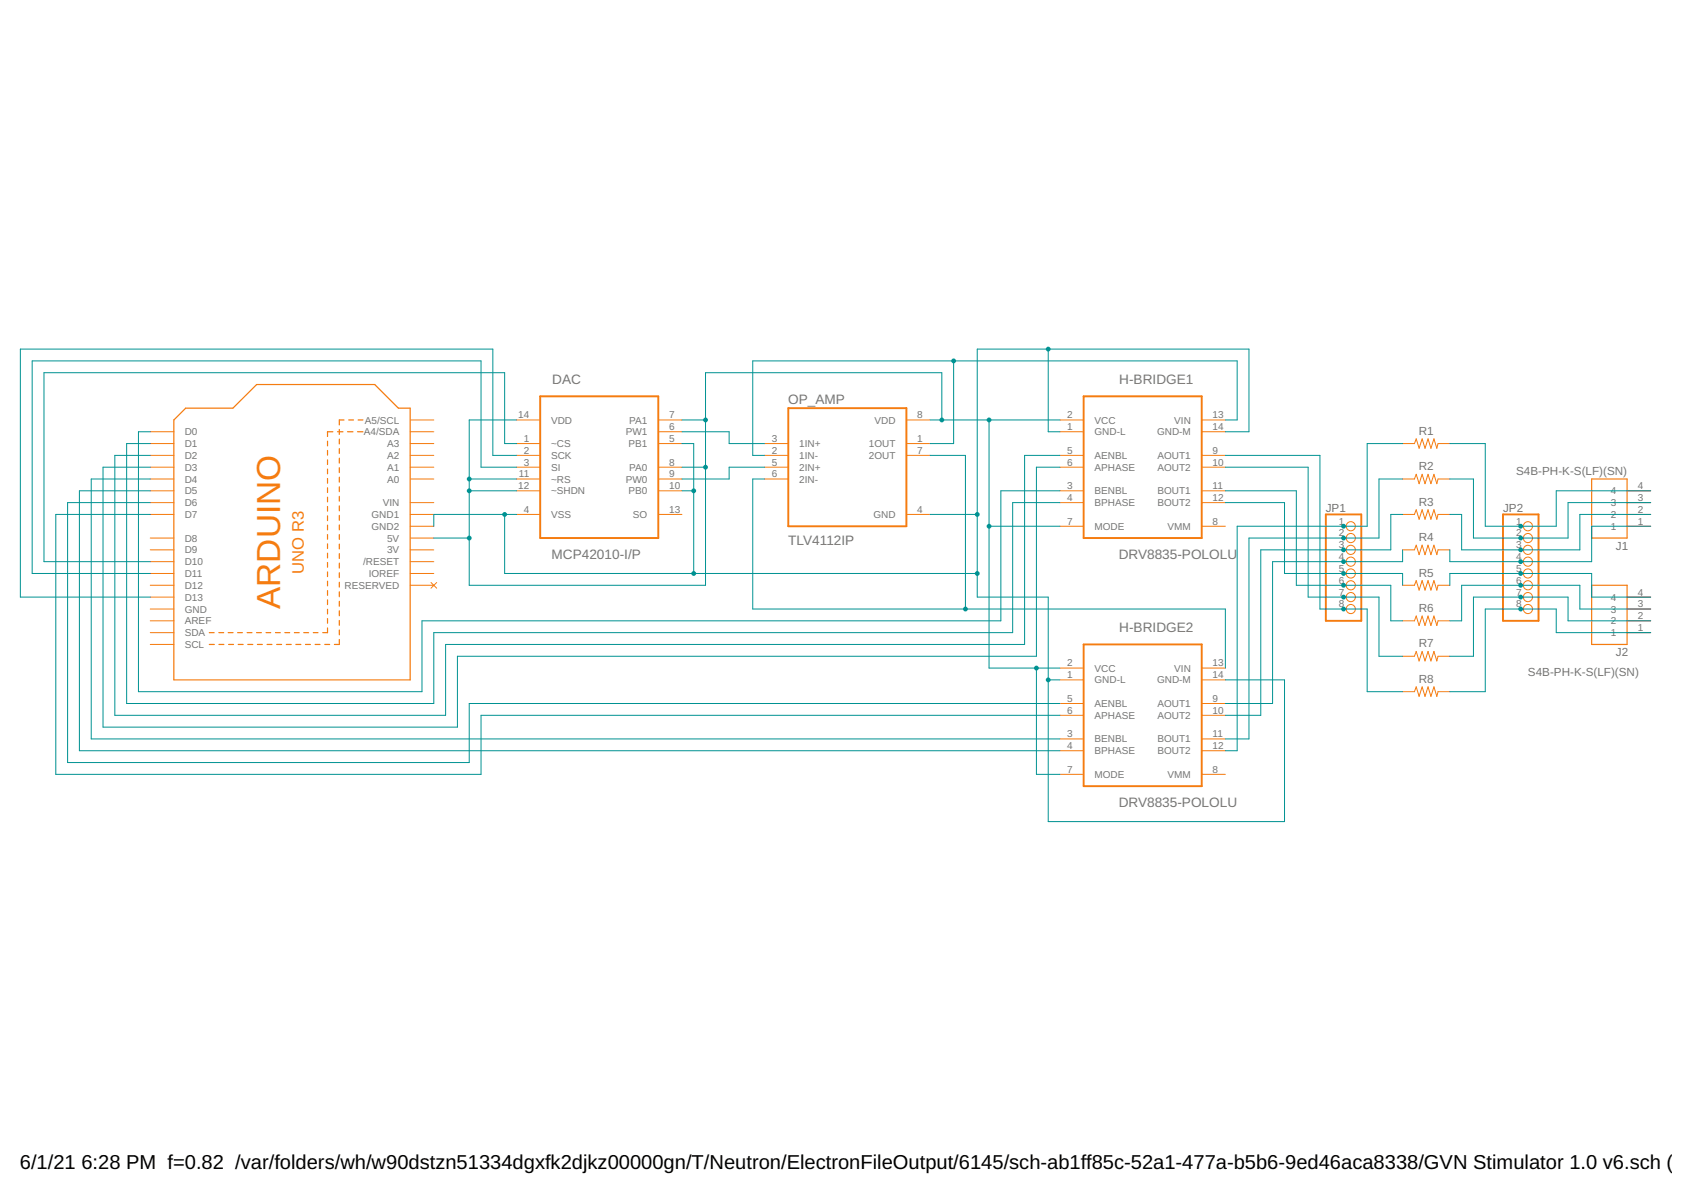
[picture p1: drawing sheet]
<svg xmlns="http://www.w3.org/2000/svg" width="297mm" height="210mm" viewBox="0 0 297 210" stroke-linecap="round" stroke-linejoin="round" font-family="sans-serif">
<path d="M94.9 69.6h20.7v24.9h-20.7zM138.5 71.7h20.7v20.7h-20.7zM190.4 69.6h20.7v24.9h-20.7zM232.9 90.4h6.2v18.7h-6.2zM264 90.4h6.3v18.7h-6.3zM190.4 113.2h20.7v24.9h-20.7z" fill="none" stroke="#f57c10" stroke-width=".34"/>
<g fill="none" stroke="#f57c10" stroke-width=".18">
<path d="M26.4 77.9h4.1M26.4 80h4.1M26.4 75.8h4.1M72.1 77.9h4.1M72.1 80h4.1M72.1 73.8h4.1M72.1 75.8h4.1M90.7 77.9h4.2M90.7 80h4.2M90.7 73.8h4.2M115.6 77.9h4.2M115.6 73.8h4.2"/>
<path d="M115.6 75.8h4.2M134.3 77.9h4.2M134.3 80h4.2M159.2 77.9h4.2M159.2 80h4.2M159.2 73.8h4.2M186.2 80h4.2M186.2 73.8h4.2M186.2 75.8h4.2M211.1 80h4.1M211.1 73.8h4.1M211.1 75.8h4.1"/>
<path d="M246.4 77.9h2.1l.3-.8 .5 1.6 .5-1.6 .5 1.6 .5-1.6 .6 1.6 .5-1.6 .5 1.6 .2-.8h2.1M26.4 82.1h4.1M26.4 84.1h4.1M26.4 90.4h4.1M26.4 86.2h4.1M26.4 88.3h4.1M26.4 94.5h4.1M26.4 96.6h4.1M26.4 98.7h4.1M72.1 82.1h4.1M72.1 84.1h4.1M72.1 90.4h4.1"/>
<path d="M72.1 88.3h4.1M72.1 94.5h4.1M72.1 96.6h4.1M72.1 98.7h4.1M72.1 92.4h4.1M90.7 82.1h4.2M90.7 84.1h4.2M90.7 90.4h4.2M90.7 86.2h4.2M115.6 82.1h4.2M115.6 84.1h4.2M115.6 90.4h4.2"/>
<path d="M115.6 86.2h4.2M134.3 82.1h4.2M134.3 84.1h4.2M159.2 90.4h4.2M186.2 82.1h4.2M186.2 86.2h4.2M186.2 88.3h4.2M186.2 92.4h4.2M211.1 82.1h4.1M211.1 86.2h4.1M211.1 88.3h4.1M211.1 92.4h4.1"/>
<path d="M236 94.5h.5M236 96.6h.5M236 98.7h.5M236 92.4h.5M246.4 84.1h2.1l.3-.8 .5 1.7 .5-1.7 .5 1.7 .5-1.7 .6 1.7 .5-1.7 .5 1.7 .2-.9h2.1M246.4 90.4h2.1l.3-.9 .5 1.7 .5-1.7 .5 1.7 .5-1.7 .6 1.7 .5-1.7 .5 1.7 .2-.8h2.1M246.4 96.6h2.1l.3-.8 .5 1.6 .5-1.6 .5 1.6 .5-1.6 .6 1.6 .5-1.6 .5 1.6 .2-.8h2.1M267.1 94.5h.5M267.1 96.6h.5M267.1 98.7h.5M267.1 92.4h.5M285.8 90.4h4.2"/>
<path d="M285.8 86.2h4.2M285.8 88.3h4.2M285.8 92.4h4.2M26.4 100.7h4.1M26.4 102.8h4.1M26.4 104.9h4.1M26.4 107h4.1M26.4 109.1h4.1M26.4 113.2h4.1M26.4 111.1h4.1M72.1 100.7h4.1M72.1 102.8h4.1"/>
<path d="M75.7 102.3l1 1M76.7 102.3l-1 1M186.2 117.3h4.2M186.2 119.4h4.2M211.1 117.3h4.1M211.1 119.4h4.1M236 100.7h.5M236 102.8h.5M236 104.9h.5M236 107h.5M246.4 102.8h2.1l.3-.8 .5 1.7 .5-1.7 .5 1.7 .5-1.7 .6 1.7 .5-1.7 .5 1.7 .2-.9h2.1M246.4 109.1h2.1l.3-.9 .5 1.7 .5-1.7 .5 1.7 .5-1.7 .6 1.7 .5-1.7 .5 1.7 .2-.8h2.1"/>
<path d="M246.4 115.3h2.1l.3-.9 .5 1.7 .5-1.7 .5 1.7 .5-1.7 .6 1.7 .5-1.7 .5 1.7 .2-.8h2.1M267.1 100.7h.5M267.1 102.8h.5M267.1 104.9h.5M267.1 107h.5M285.8 104.9h4.2M285.8 107h4.2M285.8 109.1h4.2M285.8 111.1h4.2M186.2 136h4.2M186.2 123.6h4.2M186.2 125.6h4.2"/>
<path d="M186.2 129.8h4.2M186.2 131.9h4.2M211.1 136h4.1M211.1 123.6h4.1M211.1 125.6h4.1M211.1 129.8h4.1M211.1 131.9h4.1M246.4 121.5h2.1l.3-.9 .5 1.7 .5-1.7 .5 1.7 .5-1.7 .6 1.7 .5-1.7 .5 1.7 .2-.8h2.1"/>
<circle cx="237.3" cy="94.5" r=".8"/>
<circle cx="237.3" cy="98.7" r=".8"/>
<circle cx="237.3" cy="92.4" r=".8"/>
<circle cx="237.3" cy="96.6" r=".8"/>
<circle cx="268.4" cy="98.7" r=".8"/>
<circle cx="268.4" cy="92.4" r=".8"/>
<circle cx="268.4" cy="96.6" r=".8"/>
<circle cx="268.4" cy="94.5" r=".8"/>
<circle cx="237.3" cy="100.7" r=".8"/>
<circle cx="237.3" cy="102.8" r=".8"/>
<circle cx="237.3" cy="107" r=".8"/>
<circle cx="237.3" cy="104.9" r=".8"/>
<circle cx="268.4" cy="104.9" r=".8"/>
<circle cx="268.4" cy="102.8" r=".8"/>
<circle cx="268.4" cy="107" r=".8"/>
<circle cx="268.4" cy="100.7" r=".8"/>
</g>
<g fill="none" stroke="#f57c10" stroke-width=".21">
<path d="M30.5 73.8l2.1-2.1h8.3l4.2-4.2h20.7l4.2 4.2h2.1v47.7h-41.6zM57.5 77.5v.8M57.5 79.1v.8M58.5 75.8h-1v.9M59.3 75.8h.9M59.6 75.4v.9M59.6 77.1v.9M59.6 78.8v.9M60.4 73.8h-.8v.8M61 75.8h1M61.3 73.8h.8M62.8 75.8h1"/>
<path d="M62.9 73.8h.9M57.5 80.8v.8M57.5 82.4v.8M57.5 84.1v.8M57.5 85.7v.8M57.5 87.3v.9M57.5 89v.8M57.5 90.6v.8M57.5 92.2v.9M57.5 93.9v.8M57.5 95.5v.9M57.5 97.2v.8"/>
<path d="M57.5 98.8v.8M59.6 80.5v.8M59.6 82.1v.9M59.6 83.8v.9M59.6 85.5v.9M59.6 87.2v.8M59.6 88.9v.8M59.6 90.5v.9M59.6 92.2v.9M59.6 93.9v.8M59.6 95.6v.8M59.6 97.2v.9"/>
<path d="M59.6 98.9v.9M279.6 84.1h6.2v10.4h-6.2zM36.8 113.2h.9M36.8 111.1h.8M38.4 111.1h.9M38.5 113.2h.8M40.1 111.1h.8M40.2 113.2h.8M41.7 111.1h.9M41.8 113.2h.9M43.4 111.1h.9M43.5 113.2h.9"/>
<path d="M45.1 111.1h.8M45.2 113.2h.9M46.7 111.1h.9M46.9 113.2h.9M48.4 111.1h.8M48.6 113.2h.9M50 111.1h.9M50.3 113.2h.9M51.7 111.1h.9M52 113.2h.9M53.4 111.1h.8M53.7 113.2h.8"/>
<path d="M55 111.1h.9M55.4 113.2h.8M57 113.2h.9M57.5 110.3v.8h-.8M57.5 100.5v.8M57.5 102.1v.8M57.5 103.7v.9M57.5 105.4v.8M57.5 107v.8M57.5 108.6v.9M59.6 112.3v.9h-.9M59.6 100.6v.9"/>
<path d="M59.6 102.3v.8M59.6 103.9v.9M59.6 105.6v.9M59.6 107.3v.9M59.6 109v.8M59.6 110.7v.8M279.6 102.8h6.2v10.4h-6.2z"/>
</g>
<path d="M90.7 73.8h-8.3v20.7h-6.2M82.4 84.1h8.3" fill="none" stroke="#009292" stroke-width=".18"/>
<circle cx="82.4" cy="84.1" r=".42" fill="#009292"/>
<path d="M82 84.1a.42 .42 0 0 1 .8 0 .42 .42 0 0 1-.8 0zM82 84.1a.42 .42 0 0 0 .8 0 .42 .42 0 0 0-.8 0z" fill="#009292"/>
<path d="M82.4 86.2h8.3" fill="none" stroke="#009292" stroke-width=".18"/>
<circle cx="82.4" cy="86.2" r=".42" fill="#009292"/>
<path d="M82 86.2a.42 .42 0 0 1 .8 0 .42 .42 0 0 1-.8 0zM82 86.2a.42 .42 0 0 0 .8 0 .42 .42 0 0 0-.8 0z" fill="#009292"/>
<path d="M82.4 94.5v8.3h41.5" fill="none" stroke="#009292" stroke-width=".18"/>
<circle cx="82.4" cy="94.5" r=".42" fill="#009292"/>
<path d="M82 94.5a.42 .42 0 0 1 .8 0 .42 .42 0 0 1-.8 0zM82 94.5a.42 .42 0 0 0 .8 0 .42 .42 0 0 0-.8 0z" fill="#009292"/>
<path d="M119.8 73.8h4.1v29M119.8 82.1h4.1" fill="none" stroke="#009292" stroke-width=".18"/>
<circle cx="123.9" cy="82.1" r=".42" fill="#009292"/>
<path d="M123.5 82.1a.45 .45 0 0 1 .9 0 .45 .45 0 0 1-.9 0zM123.5 82.1a.45 .45 0 0 0 .9 0 .45 .45 0 0 0-.9 0z" fill="#009292"/>
<path d="M123.9 65.5v8.3" fill="none" stroke="#009292" stroke-width=".18"/>
<circle cx="123.9" cy="73.8" r=".42" fill="#009292"/>
<path d="M123.5 73.8a.45 .45 0 0 1 .9 0 .45 .45 0 0 1-.9 0zM123.5 73.8a.45 .45 0 0 0 .9 0 .45 .45 0 0 0-.9 0z" fill="#009292"/>
<path d="M123.9 65.5h41.5v8.3M163.4 73.8h10.3" fill="none" stroke="#009292" stroke-width=".18"/>
<circle cx="165.4" cy="73.8" r=".42" fill="#009292"/>
<path d="M165 73.8a.45 .45 0 0 1 .9 0 .45 .45 0 0 1-.9 0zM165 73.8a.45 .45 0 0 0 .9 0 .45 .45 0 0 0-.9 0z" fill="#009292"/>
<path d="M186.2 73.8h-12.5v43.5h8.4" fill="none" stroke="#009292" stroke-width=".18"/>
<circle cx="173.7" cy="73.8" r=".42" fill="#009292"/>
<path d="M173.3 73.8a.45 .45 0 0 1 .9 0 .45 .45 0 0 1-.9 0zM173.3 73.8a.45 .45 0 0 0 .9 0 .45 .45 0 0 0-.9 0z" fill="#009292"/>
<path d="M186.2 117.3h-4.1v18.7h4.1" fill="none" stroke="#009292" stroke-width=".18"/>
<circle cx="182.1" cy="117.3" r=".42" fill="#009292"/>
<path d="M181.6 117.3a.45 .45 0 0 1 .9 0 .45 .45 0 0 1-.9 0zM181.6 117.3a.45 .45 0 0 0 .9 0 .45 .45 0 0 0-.9 0z" fill="#009292"/>
<path d="M173.7 92.4h12.5" fill="none" stroke="#009292" stroke-width=".18"/>
<circle cx="173.7" cy="92.4" r=".42" fill="#009292"/>
<path d="M173.3 92.4a.45 .45 0 0 1 .9 0 .45 .45 0 0 1-.9 0zM173.3 92.4a.45 .45 0 0 0 .9 0 .45 .45 0 0 0-.9 0z" fill="#009292"/>
<path d="M76.2 90.4h14.5M88.6 90.4v10.3h33.3" fill="none" stroke="#009292" stroke-width=".18"/>
<circle cx="88.6" cy="90.4" r=".42" fill="#009292"/>
<path d="M88.2 90.4a.45 .45 0 0 1 .9 0 .45 .45 0 0 1-.9 0zM88.2 90.4a.45 .45 0 0 0 .9 0 .45 .45 0 0 0-.9 0z" fill="#009292"/>
<path d="M119.8 77.9h2.1v22.8M119.8 86.2h2.1" fill="none" stroke="#009292" stroke-width=".18"/>
<circle cx="121.9" cy="86.2" r=".42" fill="#009292"/>
<path d="M121.4 86.2a.45 .45 0 0 1 .9 0 .45 .45 0 0 1-.9 0zM121.4 86.2a.45 .45 0 0 0 .9 0 .45 .45 0 0 0-.9 0z" fill="#009292"/>
<path d="M121.9 100.7h49.8" fill="none" stroke="#009292" stroke-width=".18"/>
<circle cx="121.9" cy="100.7" r=".42" fill="#009292"/>
<path d="M121.4 100.7a.45 .45 0 0 1 .9 0 .45 .45 0 0 1-.9 0zM121.4 100.7a.45 .45 0 0 0 .9 0 .45 .45 0 0 0-.9 0z" fill="#009292"/>
<path d="M163.4 90.4h8.3v10.3" fill="none" stroke="#009292" stroke-width=".18"/>
<circle cx="171.7" cy="90.4" r=".42" fill="#009292"/>
<path d="M171.2 90.4a.45 .45 0 0 1 .9 0 .45 .45 0 0 1-.9 0zM171.2 90.4a.45 .45 0 0 0 .9 0 .45 .45 0 0 0-.9 0z" fill="#009292"/>
<path d="M215.2 75.8h4.2v-14.5h-47.7v29.1M171.7 100.7v4.2h12.4" fill="none" stroke="#009292" stroke-width=".18"/>
<circle cx="171.7" cy="100.7" r=".42" fill="#009292"/>
<path d="M171.2 100.7a.45 .45 0 0 1 .9 0 .45 .45 0 0 1-.9 0zM171.2 100.7a.45 .45 0 0 0 .9 0 .45 .45 0 0 0-.9 0z" fill="#009292"/>
<path d="M184.1 61.3v14.5h2.1" fill="none" stroke="#009292" stroke-width=".18"/>
<circle cx="184.1" cy="61.3" r=".42" fill="#009292"/>
<path d="M183.7 61.3a.45 .45 0 0 1 .9 0 .45 .45 0 0 1-.9 0zM183.7 61.3a.45 .45 0 0 0 .9 0 .45 .45 0 0 0-.9 0z" fill="#009292"/>
<path d="M76.2 90.4v2M184.1 119.4h2.1M184.1 104.9v39.4h41.5" fill="none" stroke="#009292" stroke-width=".18"/>
<circle cx="184.1" cy="119.4" r=".42" fill="#009292"/>
<path d="M183.7 119.4a.45 .45 0 0 1 .9 0 .45 .45 0 0 1-.9 0zM183.7 119.4a.45 .45 0 0 0 .9 0 .45 .45 0 0 0-.9 0z" fill="#009292"/>
<path d="M90.7 80h-4.1v-18.7h-83v43.6h22.8M90.7 77.9h-2.1v-12.4h-80.9v33.2h18.7M119.8 75.8h8.3v2.1h6.2M132.2 63.4h85.1v10.4h-2.1M167.5 63.4v14.5h-4.1M90.7 82.1h-6.2v-18.7h-78.8v37.3h20.7M134.3 82.1h-6.2v2h-8.3M215.2 119.4h10.4v24.9" fill="none" stroke="#009292" stroke-width=".18"/>
<circle cx="167.5" cy="63.4" r=".42" fill="#009292"/>
<path d="M167.1 63.4a.42 .42 0 0 1 .8 0 .42 .42 0 0 1-.8 0zM167.1 63.4a.42 .42 0 0 0 .8 0 .42 .42 0 0 0-.8 0z" fill="#009292"/>
<path d="M132.2 63.4v16.6h2.1M163.4 80h6.2v27M134.3 84.1h-2.1v22.9h83v10.3" fill="none" stroke="#009292" stroke-width=".18"/>
<circle cx="169.6" cy="107" r=".42" fill="#009292"/>
<path d="M169.2 107a.42 .42 0 0 1 .8 0 .42 .42 0 0 1-.8 0zM169.2 107a.42 .42 0 0 0 .8 0 .42 .42 0 0 0-.8 0z" fill="#009292"/>
<path d="M26.4 80h-6.2v45.6h58.1v-12.4h101.7v-33.2h6.2M26.4 77.9h-4.2v45.7h54v-12.5h101.7v-22.8h8.3M26.4 75.8h-2.1v45.7h49.8v-12.4h101.7v-22.9h10.4M246.4 77.9h-6.2v14.5h-22.9v39.5h-2.1M26.4 82.1h-8.3v45.6h62.2v-12.4h101.8v-33.2h4.1M26.4 90.4h-16.6v45.6h74.7v-10.4h101.7M26.4 88.3h-14.5v45.6h70.5v-10.3h103.8M26.4 86.2h-12.5v45.7h172.3M26.4 84.1h-10.4v45.7h170.2" fill="none" stroke="#009292" stroke-width=".18"/>
<circle cx="236" cy="92.4" r=".42" fill="#009292"/>
<path d="M235.6 92.4a.42 .42 0 0 1 .8 0 .42 .42 0 0 1-.8 0zM235.6 92.4a.42 .42 0 0 0 .8 0 .42 .42 0 0 0-.8 0z" fill="#009292"/>
<path d="M246.4 90.4h-2.1v6.2h-22.8v29h-6.3" fill="none" stroke="#009292" stroke-width=".18"/>
<circle cx="236" cy="96.6" r=".42" fill="#009292"/>
<path d="M235.6 96.6a.42 .42 0 0 1 .8 0 .42 .42 0 0 1-.8 0zM235.6 96.6a.42 .42 0 0 0 .8 0 .42 .42 0 0 0-.8 0z" fill="#009292"/>
<path d="M246.4 84.1h-4.2v10.4h-22.8v35.3h-4.2" fill="none" stroke="#009292" stroke-width=".18"/>
<circle cx="236" cy="94.5" r=".42" fill="#009292"/>
<path d="M235.6 94.5a.42 .42 0 0 1 .8 0 .42 .42 0 0 1-.8 0zM235.6 94.5a.42 .42 0 0 0 .8 0 .42 .42 0 0 0-.8 0z" fill="#009292"/>
<path d="M254.7 77.9h6.2v14.5h12.5v-6.2h16.6" fill="none" stroke="#009292" stroke-width=".18"/>
<circle cx="267.1" cy="92.4" r=".42" fill="#009292"/>
<path d="M266.7 92.4a.42 .42 0 0 1 .8 0 .42 .42 0 0 1-.8 0zM266.7 92.4a.42 .42 0 0 0 .8 0 .42 .42 0 0 0-.8 0z" fill="#009292"/>
<path d="M254.7 84.1h4.1v10.4h16.6" fill="none" stroke="#009292" stroke-width=".18"/>
<circle cx="267.1" cy="94.5" r=".42" fill="#009292"/>
<path d="M266.7 94.5a.42 .42 0 0 1 .8 0 .42 .42 0 0 1-.8 0zM266.7 94.5a.42 .42 0 0 0 .8 0 .42 .42 0 0 0-.8 0z" fill="#009292"/>
<path d="M254.7 90.4h2.1v6.2h20.7v-6.2h12.5M290 88.3h-14.6v6.2" fill="none" stroke="#009292" stroke-width=".18"/>
<circle cx="267.1" cy="96.6" r=".42" fill="#009292"/>
<path d="M266.7 96.6a.42 .42 0 0 1 .8 0 .42 .42 0 0 1-.8 0zM266.7 96.6a.42 .42 0 0 0 .8 0 .42 .42 0 0 0-.8 0z" fill="#009292"/>
<path d="M279.6 92.4v6.3h-24.9v-2.1" fill="none" stroke="#009292" stroke-width=".18"/>
<circle cx="267.1" cy="98.7" r=".42" fill="#009292"/>
<path d="M266.7 98.7a.42 .42 0 0 1 .8 0 .42 .42 0 0 1-.8 0zM266.7 98.7a.42 .42 0 0 0 .8 0 .42 .42 0 0 0-.8 0z" fill="#009292"/>
<path d="M279.6 92.4h10.4M279.6 100.7h-24.9v2.1" fill="none" stroke="#009292" stroke-width=".18"/>
<circle cx="267.1" cy="100.7" r=".42" fill="#009292"/>
<path d="M266.7 100.7a.42 .42 0 0 1 .8 0 .42 .42 0 0 1-.8 0zM266.7 100.7a.42 .42 0 0 0 .8 0 .42 .42 0 0 0-.8 0z" fill="#009292"/>
<path d="M279.6 100.7v4.2h10.4M290 107h-12.5v-4.2h-20.7v6.3h-2.1" fill="none" stroke="#009292" stroke-width=".18"/>
<circle cx="267.1" cy="102.8" r=".42" fill="#009292"/>
<path d="M266.7 102.8a.42 .42 0 0 1 .8 0 .42 .42 0 0 1-.8 0zM266.7 102.8a.42 .42 0 0 0 .8 0 .42 .42 0 0 0-.8 0z" fill="#009292"/>
<path d="M275.4 104.9h-16.6v10.4h-4.1" fill="none" stroke="#009292" stroke-width=".18"/>
<circle cx="267.1" cy="104.9" r=".42" fill="#009292"/>
<path d="M266.7 104.9a.42 .42 0 0 1 .8 0 .42 .42 0 0 1-.8 0zM266.7 104.9a.42 .42 0 0 0 .8 0 .42 .42 0 0 0-.8 0z" fill="#009292"/>
<path d="M273.4 107h-12.5v14.5h-6.2M275.4 104.9v4.2h14.6" fill="none" stroke="#009292" stroke-width=".18"/>
<circle cx="267.1" cy="107" r=".42" fill="#009292"/>
<path d="M266.7 107a.42 .42 0 0 1 .8 0 .42 .42 0 0 1-.8 0zM266.7 107a.42 .42 0 0 0 .8 0 .42 .42 0 0 0-.8 0z" fill="#009292"/>
<path d="M246.4 96.6v2.1h-22.9v24.9M273.4 107v4.1h16.6" fill="none" stroke="#009292" stroke-width=".18"/>
<circle cx="236" cy="98.7" r=".42" fill="#009292"/>
<path d="M235.6 98.7a.42 .42 0 0 1 .8 0 .42 .42 0 0 1-.8 0zM235.6 98.7a.42 .42 0 0 0 .8 0 .42 .42 0 0 0-.8 0z" fill="#009292"/>
<path d="M225.6 100.7h20.8v2.1M215.2 123.6h8.3" fill="none" stroke="#009292" stroke-width=".18"/>
<circle cx="236" cy="100.7" r=".42" fill="#009292"/>
<path d="M235.6 100.7a.42 .42 0 0 1 .8 0 .42 .42 0 0 1-.8 0zM235.6 100.7a.42 .42 0 0 0 .8 0 .42 .42 0 0 0-.8 0z" fill="#009292"/>
<path d="M215.2 88.3h10.4v12.4M227.7 102.8h16.6v6.3h2.1" fill="none" stroke="#009292" stroke-width=".18"/>
<circle cx="236" cy="102.8" r=".42" fill="#009292"/>
<path d="M235.6 102.8a.42 .42 0 0 1 .8 0 .42 .42 0 0 1-.8 0zM235.6 102.8a.42 .42 0 0 0 .8 0 .42 .42 0 0 0-.8 0z" fill="#009292"/>
<path d="M215.2 86.2h12.5v16.6M229.8 104.9h12.4v10.4h4.2" fill="none" stroke="#009292" stroke-width=".18"/>
<circle cx="236" cy="104.9" r=".42" fill="#009292"/>
<path d="M235.6 104.9a.42 .42 0 0 1 .8 0 .42 .42 0 0 1-.8 0zM235.6 104.9a.42 .42 0 0 0 .8 0 .42 .42 0 0 0-.8 0z" fill="#009292"/>
<path d="M215.2 82.1h14.6v22.8M231.9 107h8.3v14.5h6.2" fill="none" stroke="#009292" stroke-width=".18"/>
<circle cx="236" cy="107" r=".42" fill="#009292"/>
<path d="M235.6 107a.42 .42 0 0 1 .8 0 .42 .42 0 0 1-.8 0zM235.6 107a.42 .42 0 0 0 .8 0 .42 .42 0 0 0-.8 0z" fill="#009292"/>
<path d="M215.2 80h16.7v27" fill="none" stroke="#009292" stroke-width=".18"/>
<text font-size="5.9" fill="#f57c10" x="49.2" y="107" transform="rotate(-90 49.2 107)">ARDUINO</text>
<g font-size="3.5">
<text x="3.5" y="205.4">6/1/21</text>
<text x="14.3" y="205.4">6:28 PM f=0.82 /var/folders/wh/w90dstzn51334dgxfk2djkz00000gn/T/Neutron/ElectronFileOutput/6145/sch-ab1ff85c-52a1-477a-b5b6-9ed46aca8338/GVN Stimulator 1.0 v6.sch (Sh</text>
</g>
<text font-size="2.9" fill="#f57c10" x="53.4" y="100.7" transform="rotate(-90 53.4 100.7)">UNO R3</text>
<g font-size="2.4" fill="#757575">
<text x="97" y="67.5">DAC</text>
<text x="138.5" y="70.9">OP_AMP</text>
<text x="196.6" y="67.5">H-BRIDGE1</text>
<text x="138.5" y="95.7">TLV4112IP</text>
<text x="96.9" y="98.3">MCP42010-I/P</text>
<text x="196.5" y="98.3">DRV8835-POLOLU</text>
<text x="196.6" y="111.1">H-BRIDGE2</text>
<text x="196.5" y="141.8">DRV8835-POLOLU</text>
</g>
<g font-size="2.1" fill="#757575">
<text x="249.2" y="76.4">R1</text>
<text x="249.2" y="82.6">R2</text>
<text x="266.3" y="83.5">S4B-PH-K-S(LF)(SN)</text>
<text x="232.9" y="89.8">JP1</text>
<text x="249.2" y="88.8">R3</text>
<text x="264" y="89.8">JP2</text>
<text x="249.2" y="95.1">R4</text>
<text x="249.2" y="101.3">R5</text>
<text x="283.9" y="96.6">J1</text>
<text x="249.2" y="107.5">R6</text>
<text x="249.2" y="113.7">R7</text>
<text x="249.2" y="119.9">R8</text>
<text x="268.4" y="118.8">S4B-PH-K-S(LF)(SN)</text>
<text x="283.9" y="115.3">J2</text>
</g>
<g font-size="1.8" fill="#757575">
<text x="32.5" y="76.5">D0</text>
<text x="63.9" y="76.5">A4/SDA</text>
<text x="64.1" y="74.4">A5/SCL</text>
<text x="91" y="73.5">14</text>
<text x="92" y="77.6">1</text>
<text x="96.8" y="74.4">VDD</text>
<text x="109.9" y="76.5">PW1</text>
<text x="110.5" y="74.4">PA1</text>
<text x="117.5" y="73.5">7</text>
<text x="117.5" y="75.6">6</text>
<text x="117.5" y="77.6">5</text>
<text x="135.6" y="77.6">3</text>
<text x="153.6" y="74.4">VDD</text>
<text x="161.1" y="73.5">8</text>
<text x="161.1" y="77.6">1</text>
<text x="187.5" y="73.5">2</text>
<text x="187.5" y="75.6">1</text>
<text x="192.3" y="74.4">VCC</text>
<text x="192.3" y="76.5">GND-L</text>
<text x="203.2" y="76.5">GND-M</text>
<text x="206.3" y="74.4">VIN</text>
<text x="213" y="73.5">13</text>
<text x="213" y="75.6">14</text>
<text x="32.5" y="78.5">D1</text>
<text x="32.5" y="80.6">D2</text>
<text x="32.5" y="82.7">D3</text>
<text x="68" y="78.5">A3</text>
<text x="68" y="80.6">A2</text>
<text x="68" y="82.7">A1</text>
<text x="91.2" y="83.9">11</text>
<text x="92" y="79.7">2</text>
<text x="92" y="81.8">3</text>
<text x="96.8" y="78.5">~CS</text>
<text x="96.8" y="80.6">SCK</text>
<text x="96.8" y="82.7">SI</text>
<text x="110.4" y="78.5">PB1</text>
<text x="110.5" y="82.7">PA0</text>
<text x="117.5" y="81.8">8</text>
<text x="117.5" y="83.9">9</text>
<text x="135.6" y="79.7">2</text>
<text x="135.6" y="81.8">5</text>
<text x="135.6" y="83.9">6</text>
<text x="140.4" y="78.5">1IN+</text>
<text x="140.4" y="80.6">1IN-</text>
<text x="140.4" y="82.7">2IN+</text>
<text x="152.6" y="78.5">1OUT</text>
<text x="152.6" y="80.6">2OUT</text>
<text x="161.1" y="79.7">7</text>
<text x="187.5" y="79.7">5</text>
<text x="187.5" y="81.8">6</text>
<text x="192.3" y="80.6">AENBL</text>
<text x="192.3" y="82.7">APHASE</text>
<text x="203.3" y="80.6">AOUT1</text>
<text x="203.3" y="82.7">AOUT2</text>
<text x="213" y="79.7">9</text>
<text x="213" y="81.8">10</text>
<text x="32.5" y="84.8">D4</text>
<text x="32.5" y="86.8">D5</text>
<text x="32.5" y="88.9">D6</text>
<text x="67.2" y="88.9">VIN</text>
<text x="68" y="84.8">A0</text>
<text x="91" y="85.9">12</text>
<text x="96.8" y="84.8">~RS</text>
<text x="96.8" y="86.8">~SHDN</text>
<text x="109.9" y="84.8">PW0</text>
<text x="110.4" y="86.8">PB0</text>
<text x="117.5" y="85.9">10</text>
<text x="140.4" y="84.8">2IN-</text>
<text x="187.5" y="85.9">3</text>
<text x="187.5" y="88">4</text>
<text x="192.3" y="86.8">BENBL</text>
<text x="192.3" y="88.9">BPHASE</text>
<text x="203.3" y="88.9">BOUT2</text>
<text x="203.3" y="86.8">BOUT1</text>
<text x="213" y="88">12</text>
<text x="213" y="85.9">11</text>
<text x="282.9" y="88.9">3</text>
<text x="282.9" y="86.8">4</text>
<text x="287.7" y="88">3</text>
<text x="287.7" y="85.9">4</text>
<text x="32.5" y="91">D7</text>
<text x="32.5" y="95.1">D8</text>
<text x="65.3" y="91">GND1</text>
<text x="65.3" y="93.1">GND2</text>
<text x="68" y="95.1">5V</text>
<text x="92" y="90.1">4</text>
<text x="96.8" y="91">VSS</text>
<text x="111.2" y="91">SO</text>
<text x="117.5" y="90.1">13</text>
<text x="153.4" y="91">GND</text>
<text x="161.1" y="90.1">4</text>
<text x="187.5" y="92.2">7</text>
<text x="192.3" y="93.1">MODE</text>
<text x="205.1" y="93.1">VMM</text>
<text x="213" y="92.2">8</text>
<text x="235.2" y="92.2">1</text>
<text x="235.2" y="94.2">2</text>
<text x="266.3" y="92.2">1</text>
<text x="266.3" y="94.2">2</text>
<text x="282.9" y="93.1">1</text>
<text x="282.9" y="91">2</text>
<text x="287.7" y="92.2">1</text>
<text x="287.7" y="90.1">2</text>
<text x="32.5" y="97.2">D9</text>
<text x="32.5" y="99.3">D10</text>
<text x="32.5" y="101.4">D11</text>
<text x="63.8" y="99.3">/RESET</text>
<text x="64.8" y="101.4">IOREF</text>
<text x="68" y="97.2">3V</text>
<text x="235.2" y="96.3">3</text>
<text x="235.2" y="98.4">4</text>
<text x="235.2" y="100.5">5</text>
<text x="266.3" y="96.3">3</text>
<text x="266.3" y="98.4">4</text>
<text x="266.3" y="100.5">5</text>
<text x="32.5" y="103.4">D12</text>
<text x="32.5" y="105.5">D13</text>
<text x="32.5" y="107.6">GND</text>
<text x="60.5" y="103.4">RESERVED</text>
<text x="235.2" y="102.5">6</text>
<text x="235.2" y="104.6">7</text>
<text x="235.2" y="106.7">8</text>
<text x="266.3" y="102.5">6</text>
<text x="266.3" y="104.6">7</text>
<text x="266.3" y="106.7">8</text>
<text x="282.9" y="107.6">3</text>
<text x="282.9" y="105.5">4</text>
<text x="287.7" y="106.7">3</text>
<text x="287.7" y="104.6">4</text>
<text x="32.5" y="109.7">AREF</text>
<text x="32.5" y="113.8">SCL</text>
<text x="32.5" y="111.7">SDA</text>
<text x="282.9" y="111.7">1</text>
<text x="282.9" y="109.7">2</text>
<text x="287.7" y="110.8">1</text>
<text x="287.7" y="108.8">2</text>
<text x="187.5" y="117">2</text>
<text x="187.5" y="119.1">1</text>
<text x="192.3" y="118">VCC</text>
<text x="206.3" y="118">VIN</text>
<text x="213" y="117">13</text>
<text x="213" y="119.1">14</text>
<text x="187.5" y="123.3">5</text>
<text x="187.5" y="125.3">6</text>
<text x="192.3" y="124.2">AENBL</text>
<text x="192.3" y="120">GND-L</text>
<text x="203.2" y="120">GND-M</text>
<text x="203.3" y="124.2">AOUT1</text>
<text x="213" y="123.3">9</text>
<text x="213" y="125.3">10</text>
<text x="187.5" y="129.5">3</text>
<text x="187.5" y="131.6">4</text>
<text x="192.3" y="126.3">APHASE</text>
<text x="192.3" y="130.4">BENBL</text>
<text x="203.3" y="126.3">AOUT2</text>
<text x="203.3" y="130.4">BOUT1</text>
<text x="213" y="131.6">12</text>
<text x="213" y="129.5">11</text>
<text x="187.5" y="135.7">7</text>
<text x="192.3" y="136.6">MODE</text>
<text x="192.3" y="132.5">BPHASE</text>
<text x="203.3" y="132.5">BOUT2</text>
<text x="205.1" y="136.6">VMM</text>
<text x="213" y="135.7">8</text>
</g>
</svg>
